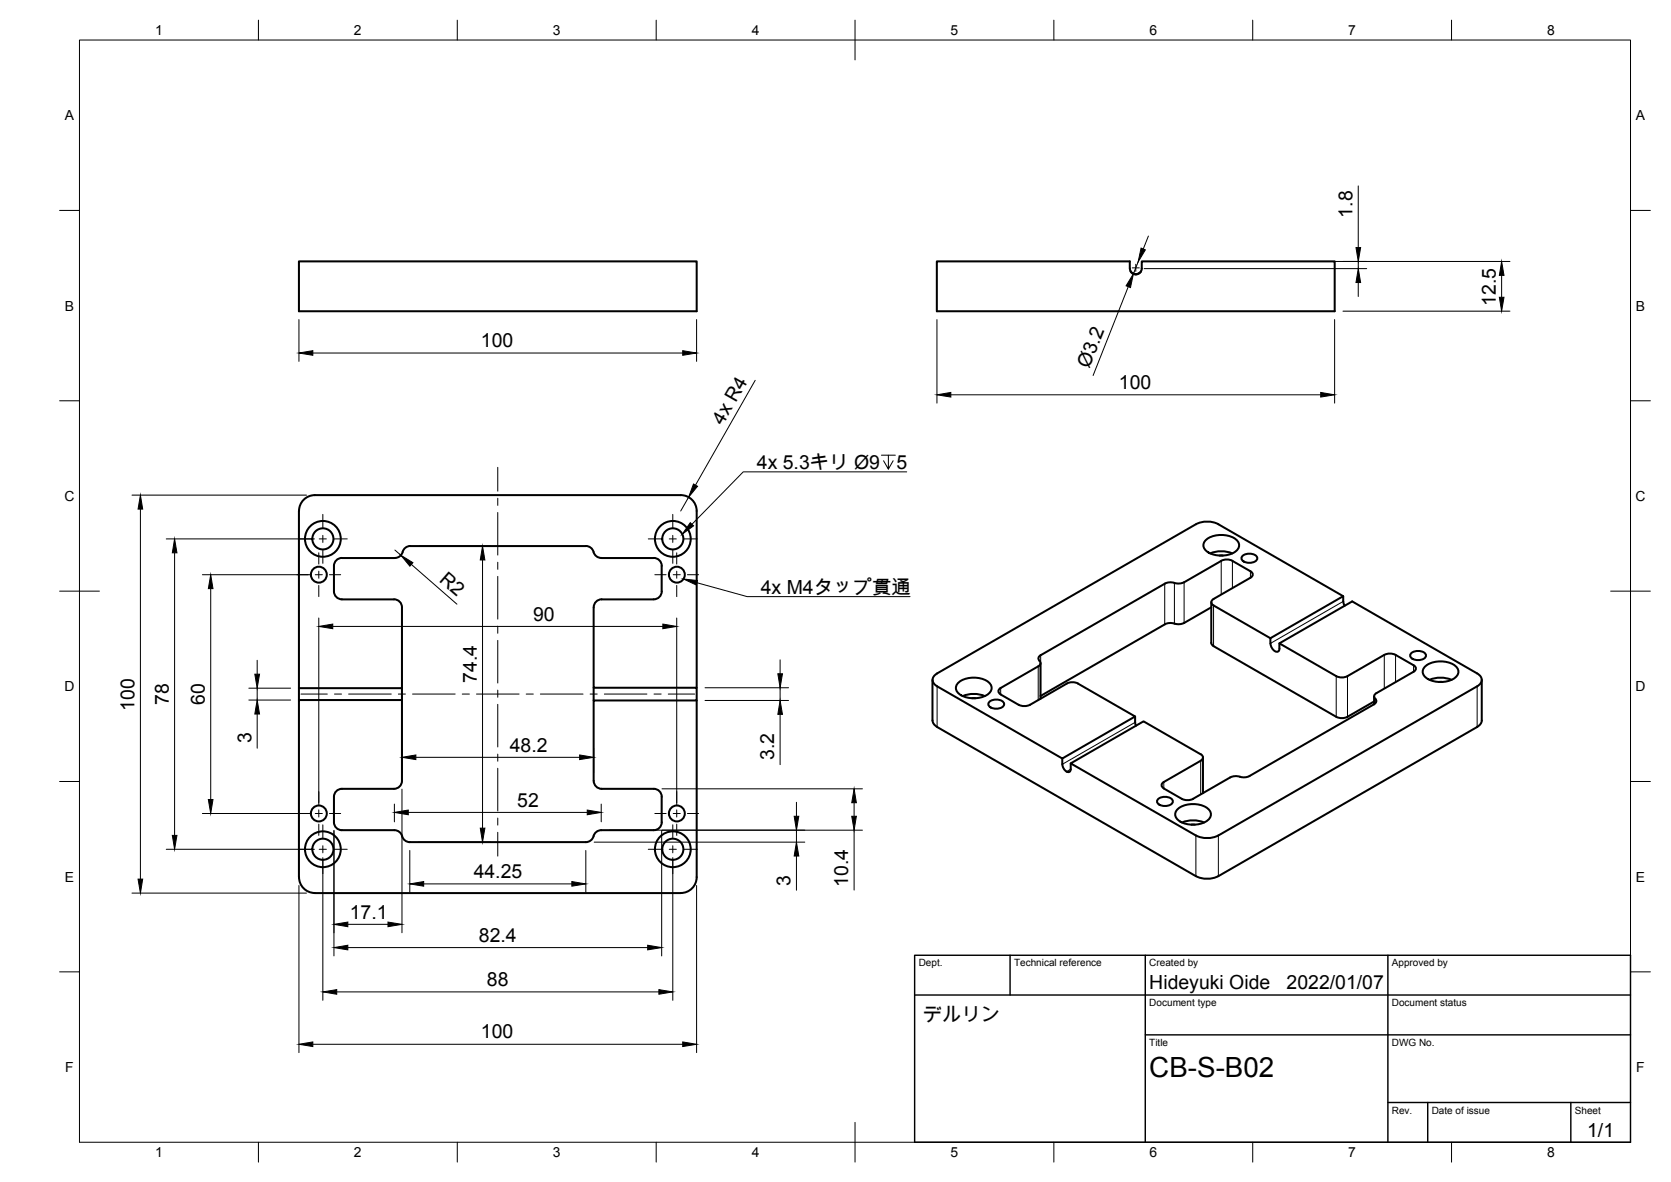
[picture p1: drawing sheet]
<svg xmlns="http://www.w3.org/2000/svg" width="420mm" height="297mm" viewBox="0 0 420 297" stroke-linecap="round" stroke-linejoin="round" font-family="sans-serif">
<g fill="none" stroke="#000" stroke-width=".51">
<path d="M75.2 65.7h100v12.5h-100zM284.1 67.5v-1.8h-48.5v12.5h100v-12.5h-48.5v1.8M286.9 68.2a1.6 1.6 0 0 1-2.6 0M287.1 67.5a1.49 1.49 0 0 1-1.5 1.5 1.49 1.49 0 0 1-1.5-1.5M79.2 124.4h92a4 4 0 0 1 4 4v44.4M79.2 124.4a4 4 0 0 0-4 4v44.5h25.9v-20.3a2 2 0 0 0-2-2h-13.1M303.3 135.6a6.4 6.4 0 0 1 7.9 .5 1.88 1.88 0 0 1-.9 2.8 6.4 6.4 0 0 1-7.4-.9 1.69 1.69 0 0 1 .4-2.4zM304.3 139.1a7.3 7.3 0 0 1 5.5 0M306.3 131.7l31.4 18.1M306.4 131.7a6.3 6.3 0 0 0-5.7 0l-65.1 37.5M306.7 139.6h.8M312.4 139.8a2.63 2.63 0 0 1 3.7 .3 1.63 1.63 0 0 1-2 1.3 1.63 1.63 0 0 1-1.9-1.3z"/>
<path d="M84 142.2v6.4a2 2 0 0 0 2 2M86 140.2h13.3a2.17 2.17 0 0 0 2.1-1.9l.2-.4a1.89 1.89 0 0 1 1.6-.7h44.1a2.17 2.17 0 0 1 2.1 1.9l.6 .7 1.2 .4h13.2a2 2 0 0 1 2 2M86 140.2a2 2 0 0 0-2 2M166.4 142.2v6.4a2 2 0 0 1-2 2h-13.1a1.96 1.96 0 0 0-2 2v20.2h25.9v3.2h-25.9v20.2a2.04 2.04 0 0 0 2 2h13.1a2 2 0 0 1 2 2M292.9 146.7l-31.2 17.9a.84 .84 0 0 0-.3 1.4M292.9 146.7l1.4-.4 2 .3 1.4-.3 9.4-5.4 .9-.3h1l.9 .3 4.9 3a.83 .83 0 0 1-.4 1.3l-9.3 5.3a.87 .87 0 0 0-.5 .8 .87 .87 0 0 0 .6 .9M297.7 156.5l-.9 .3-2.5-.2-1.4 .3-31.3 18M304.6 151.3v10.3l.1 .4 .4 .4 31.3 17.9 1.5 .1 .9-.3 6.7-3.8M304.6 152.6l-6.9 4M305.1 152.2l14.3 8.2M338.1 152.2l-.3-.8-.1-1.6-18.3 10.6M75.2 172.9v3"/>
<path d="M101.1 172.9v3M149.3 172.8v3.2M175.2 176v44.4a4 4 0 0 1-4 4h-92M234.5 170.9v10.2l.4 1 .8 .6M235.7 169.2a1.72 1.72 0 0 0-1.2 1.7 1.72 1.72 0 0 0 1.2 1.6M241.1 171.5a6.4 6.4 0 0 1 7.9 .4 1.88 1.88 0 0 1-1 2.8 6.4 6.4 0 0 1-7.3-.8 1.69 1.69 0 0 1 .4-2.4zM242.1 174.9a7.3 7.3 0 0 1 5.5 0M244.4 175.5h.9M248.7 176.4a2.63 2.63 0 0 1 3.8 .4 1.63 1.63 0 0 1-2 1.3 1.63 1.63 0 0 1-2-1.3zM261.4 166.1a.82 .82 0 0 1-.4 1.4l-9.4 5.4a.86 .86 0 0 0-.6 .8 .86 .86 0 0 0 .6 .8l4.5 2.6 1 .3h1l.9-.3 9.2-5.3 .9-.3h1.1l.9 .3 14.3 8.3-18.3 10.5-31.5-18.1M261.6 166.7v8.9M319.4 160.4a2.88 2.88 0 0 0 1.5 3.4 .66 .66 0 0 0 .8-.8v-1.3l18.3-10.6 31.4 18.1"/>
<path d="M321.7 161.7l14.3 8.2 .9 .3h1l.9-.3 9.3-5.3 .9-.3h1l.9 .3 4.9 2.9a.83 .83 0 0 1-.4 1.3M345.5 177l-31.3 18-1.4 .4-2.1-.4-1 .2-9.7 5.6M354.8 164.2a2.63 2.63 0 0 1 3.7 .4 1.63 1.63 0 0 1-1.9 1.3 1.63 1.63 0 0 1-2-1.3zM355.4 168.8l-9.3 5.4a.92 .92 0 0 0-.6 .8 .92 .92 0 0 0 .5 .9 .87 .87 0 0 1-.5 1.1v-2M358.5 167.4a6.4 6.4 0 0 1 7.9 .4 1.88 1.88 0 0 1-1 2.8 6.4 6.4 0 0 1-7.4-.8 1.69 1.69 0 0 1 .5-2.4zM359.4 170.8a7.3 7.3 0 0 1 5.6 0M361.8 171.4h.8M371.4 169.2a1.72 1.72 0 0 1 1.2 1.7 1.72 1.72 0 0 1-1.2 1.6M371.4 172.5l-65.1 37.4a6.3 6.3 0 0 1-5.6 .1l-31.5-18.2 18.3-10.5 14.4 8.2a.88 .88 0 0 1 .6 .9 .88 .88 0 0 1-.6 .8l-9.3 5.3a.86 .86 0 0 0-.5 .8 .86 .86 0 0 0 .5 .8l4.6 2.7M372.6 170.9v10.2l-.5 1-.7 .6M86 198.2h13.1a2 2 0 0 0 2-2v-20.3h-25.9v44.5a4 4 0 0 0 4 4M86 198.2a2 2 0 0 0-2 2"/>
<path d="M235.6 182.7l65.1 37.5M267.1 190.6v1.5M269.2 191.8v1.8a.9 .9 0 0 1-1 .4 .9 .9 0 0 1-.6-.7l-.5-1.2M285.4 180.1v1.4M285.4 181.5l.2 .9M302.5 190.4v8.9M371.4 182.7l-65.1 37.5M84 200.2v6.4a2 2 0 0 0 2 2M166.4 200.2v6.4a2 2 0 0 1-2 2h-13.2l-.9 .2a3.6 3.6 0 0 0-1.5 2.1 2 2 0 0 1-1.5 .7h-44.3l-.8-.2a3.6 3.6 0 0 1-1.5-2.1 2 2 0 0 0-1.5-.7h-13.2M291.1 200.9a2.63 2.63 0 0 1 3.8 .3 1.63 1.63 0 0 1-2 1.4 1.63 1.63 0 0 1-2-1.4zM296.2 203.2a6.4 6.4 0 0 1 8 .5 1.88 1.88 0 0 1-1 2.8 6.4 6.4 0 0 1-7.4-.9 1.69 1.69 0 0 1 .4-2.4zM297.2 200.8l1.4 .3 1.4-.3"/>
<path d="M297.2 206.7a7.3 7.3 0 0 1 5.5 0M299.6 207.2h.8M300.7 220.2a6.3 6.3 0 0 0 5.6 0"/>
<circle cx="81.2" cy="135.4" r="2.66"/>
<circle cx="81.2" cy="135.4" r="4.5"/>
<circle cx="169.2" cy="135.4" r="2.66"/>
<circle cx="169.2" cy="135.4" r="4.5"/>
<circle cx="80.2" cy="144.4" r="2"/>
<circle cx="170.2" cy="144.4" r="2"/>
<circle cx="80.2" cy="204.4" r="2"/>
<circle cx="81.2" cy="213.4" r="2.66"/>
<circle cx="81.2" cy="213.4" r="4.5"/>
<circle cx="169.2" cy="213.4" r="2.66"/>
<circle cx="169.2" cy="213.4" r="4.5"/>
<circle cx="170.2" cy="204.4" r="2"/>
</g>
<g fill="none" stroke="#000" stroke-width=".25">
<path d="M292.9 146.7v10.2M295.3 146.5v10.2M297.7 146.3v10.3M305.1 152.2v10.2M307.1 141v8.4M309.9 141v6.8M314.4 143.6v1.6M337.7 151.1l-18.3 10.6M235.6 172.5v10.2M251.6 172.9v1.6M261 167.5v8.4M261.7 164.7v10.2"/>
<path d="M336 169.9v10.2M338.8 169.9v10.2M345.8 175.6v1.2M348.1 164.6v8.4M350.9 164.6v6.8M355.4 167.2v1.6M371.4 172.5v10.2M269.2 193.3l-1 .6M285.4 181.5l-18.3 10.6M292.6 196.5v1.6M301.9 191.2v8.5M300.7 210v10.2"/>
<path d="M306.3 210v10.2"/>
</g>
<!-- layer: Border -->
<g fill="none" stroke="#000" stroke-width=".25">
<path d="M20 10.1h390v276.9h-390zM65 5.1v5M115 5.1v5M165 5.1v5M215 5.1v10M265 5.1v5M315 5.1v5M365 5.1v5M15 52.9h5M410 52.9h5M15 100.7h5M410 100.7h5"/>
<path d="M15 148.6h10M405 148.6h10M15 196.4h5M410 196.4h5M15 244.2h5M410 244.2h5M65 287v5M115 287v5M165 287v5M215 282.1v9.9M265 287v5M315 287v5"/>
<path d="M365 287v5"/>
</g>
<!-- layer: TitleBlock -->
<path d="M230 240.1h180v46.9h-180zM230 250h180M254 240.1v9.9M288 240.1v46.9M349 240.1v46.9M288 260.1h122M349 277.1h61M359 277.1v9.9M395 277.1v9.9" fill="none" stroke="#000" stroke-width=".36"/>
<!-- layer: Center Lines -->
<g fill="none" stroke="#000" stroke-width=".25">
<path d="M284.7 67.3h1.8M285.6 66.4v1.8M125.2 117.4v6M75 135.4h3.5M80.2 138.9v2.9M80.3 135.4h1.8M81.2 129.3v3.4M81.2 134.5v1.8M81.2 138.1v3.5M83.8 135.4h3.5M125.2 125.2v1.8M125.2 128.8v10.7"/>
<path d="M163 135.4h3.5M168.3 135.4h1.8M169.2 129.3v3.4M169.2 134.5v1.8M169.2 138.1v3.5M170.2 138.9v2.9M171.8 135.4h3.5M74.7 144.4h2.8M79.3 144.4h1.7M80.2 143.5v1.8M80.2 147.1v2.8M82.8 144.4h2.9"/>
<path d="M125.2 141.3v1.8M125.2 144.9v10.7M125.2 157.4v1.7M164.7 144.4h2.8M169.3 144.4h1.7M170.2 143.5v1.8M170.2 147.1v2.8M172.8 144.4h2.9M75.7 174.4h6.6M84.1 174.4h1.8M87.7 174.4h10.7M100.2 174.4h1.7"/>
<path d="M103.7 174.4h10.7M116.2 174.4h1.8M119.8 174.4h10.7M125.2 160.9v10.7M125.2 173.4v1.8M125.2 177v10.7M132.3 174.4h1.8M135.9 174.4h10.7M148.4 174.4h1.8M152 174.4h10.7M164.4 174.4h1.8M168 174.4h6.7"/>
<path d="M80.2 198.9v2.8M125.2 189.5v1.8M125.2 193.1v10.7M170.2 198.9v2.8M74.7 204.4h2.8M75 213.4h3.5M79.3 204.4h1.7M80.2 203.5v1.8M80.2 207.1v2.8M80.3 213.4h1.8M81.2 207.3v3.4M81.2 212.5v1.8"/>
<path d="M81.2 216.1v3.5M82.8 204.4h2.9M83.8 213.4h3.5M125.2 205.6v1.8M125.2 209.2v5.9M163 213.4h3.5M164.7 204.4h2.8M168.3 213.4h1.8M169.2 207.3v3.4M169.2 212.5v1.8M169.2 216.1v3.5M169.3 204.4h1.7"/>
<path d="M170.2 203.5v1.8M170.2 207.1v2.8M171.8 213.4h3.5M172.8 204.4h2.9"/>
</g>
<!-- layer: Dimensions -->
<g fill="none" stroke="#000" stroke-width=".25">
<path d="M288.8 59.3l-1.3 3.3M341.5 46.7v15.5M283.7 72l-8.9 22.4M286.2 65.8l-1.2 3M287.7 67.5h55.9M289.2 65.7h90.5M337.7 78.2h42M341.5 65.7v1.8M341.5 71v3.5M377.6 69.2v5.5M75.2 80.3v10.5M78.7 88.7h93"/>
<path d="M175.2 80.3v10.5M189.9 95.6l-15 26.3M235.6 80.3v21M239.1 99.2h93M335.6 80.3v21M33.2 124.4h43.9M35.3 127.9v93M41.8 135.4h37.3M43.9 138.9v71M99.3 138.2l1.5 1.3M105.3 137.2h18.1M173.1 125l-1.9 3.4"/>
<path d="M50.9 144.4h27.2M53 147.9v53M80.2 155.3v47M83.7 157.4h83M103.4 141.8l11.5 10M121.3 140.7v67.4M170.2 155.3v47M62.6 172.9h10.5M62.6 175.9h10.5M64.7 165.9v3.5M64.7 172.9v3M64.7 179.4v8.6"/>
<path d="M177.3 172.8h21M177.3 176h21M196.2 165.8v3.5M196.2 172.8v3.2M196.2 179.5v12.7M101.1 188.2v5.9M101.1 198.3v36.1M104.6 190.3h41.2M149.3 188.2v5.9M166.5 198.2h50.4M41.8 213.4h37.3M50.9 204.4h27.2"/>
<path d="M81.2 215.5v35.9M84 208.7v31.5M99.2 202.1v4.4M102.7 204.2h45M103 213.7v10.5M105.1 211.6h18.3M147.3 213.7v10.5M149.4 211.6h53M151.2 202.1v4.4M153.3 208.6h63.6M166.4 208.7v31.5M169.2 215.5v35.9"/>
<path d="M200.3 201.6v3.5M200.3 208.6v3M200.3 215.1v8.6M214.8 201.7v3.4M214.8 208.6v15.1M33.2 224.4h43.9M75.2 222.5v42M87.5 238.1h75.4M87.5 232.3h10.1M106.5 222.1h37.3M175.2 222.5v42M84.7 249.3h81"/>
<path d="M78.7 262.4h93"/>
</g>
<g fill="#000" stroke="#000" stroke-width=".25">
<path d="M285 68.8l-.8 3.5-1.1-.5zM286.9 62.3l1.1 .5-1.8 3zM341.5 67.5l.6 3.5h-1.1zM341 62.2h1.1l-.6 3.5zM377.6 65.7l.6 3.5h-1.2zM377 74.7h1.2l-.6 3.5zM75.2 88.7l3.5-.6v1.2zM171.7 88.1l3.5 .6-3.5 .6zM235.6 99.2l3.5-.6v1.2zM332.1 98.6l3.5 .6-3.5 .6zM35.3 124.4l.6 3.5h-1.2zM43.9 135.4l.6 3.5h-1.2z"/>
<path d="M174.4 121.6l1 .6-2.3 2.8zM53 144.4l.6 3.5h-1.2zM80.2 157.4l3.5-.6v1.2zM100.8 139.5l3 1.9-.7 .9zM121.3 137.2l.6 3.5h-1.1zM166.7 156.8l3.5 .6-3.5 .6zM64.1 169.4h1.2l-.6 3.5zM64.7 175.9l.6 3.5h-1.2zM195.6 169.3h1.1l-.5 3.5zM196.2 176l.5 3.5h-1.1zM101.1 190.3l3.5-.6v1.2zM145.8 189.7l3.5 .6-3.5 .6z"/>
<path d="M43.3 209.9h1.2l-.6 3.5zM52.4 200.9h1.2l-.6 3.5zM99.2 204.2l3.5-.6v1.2zM120.8 208.1h1.1l-.6 3.5zM147.7 203.6l3.5 .6-3.5 .6zM199.7 205.1h1.2l-.6 3.5zM200.3 211.6l.6 3.5h-1.2zM214.8 198.2l.5 3.5h-1.1zM214.2 205.1h1.1l-.5 3.5zM34.7 220.9h1.2l-.6 3.5zM84 238.1l3.5-.6v1.2zM84 232.3l3.5-.6v1.2z"/>
<path d="M97.6 231.7l3.5 .6-3.5 .6zM103 222.1l3.5-.6v1.2zM143.8 221.5l3.5 .6-3.5 .6zM162.9 237.5l3.5 .6-3.5 .6zM81.2 249.3l3.5-.6v1.2zM165.7 248.7l3.5 .6-3.5 .6zM75.2 262.4l3.5-.6v1.2zM171.7 261.8l3.5 .6-3.5 .6z"/>
</g>
<!-- layer: Annotations -->
<path d="M221.6 114.4h3.5M223.4 114.4v3.5l-1.2-2.1M224.6 115.8l-1.2 2.1M228 118.6h-41.1l-12.9 13.1M175.2 146.4l12.7 3.5h40.9" fill="none" stroke="#000" stroke-width=".25"/>
<path d="M173.6 131.3l.8 .9-2.9 2zM171.9 145.5l3.5 .4-.3 1.1z" fill="#000" stroke="#000" stroke-width=".25"/>
<text font-size="7" x="289" y="270.6">CB-S-B02</text>
<g font-size="4.9">
<text x="340.1" y="54.7" transform="rotate(-90 340.1 54.7)">1.8</text>
<text x="376.1" y="76.9" transform="rotate(-90 376.1 76.9)">12.5</text>
<text x="120.9" y="87.3">100</text>
<text x="273.9" y="92.7" transform="rotate(-68 273.9 92.7)">Ø3.2</text>
<text x="281.3" y="97.8">100</text>
<text x="181.8" y="107" transform="rotate(-60 181.8 107)">4x R4</text>
<text x="190.3" y="117.9">4x 5.3キリ Ø9</text>
<text x="225.4" y="117.9">5</text>
<text x="110.3" y="145.9" transform="rotate(41 110.3 145.9)">R2</text>
<text x="191.3" y="149.2">4x M4タップ貫通</text>
<text x="134" y="156">90</text>
<text x="119.9" y="171.5" transform="rotate(-90 119.9 171.5)">74.4</text>
<text x="33.8" y="178.7" transform="rotate(-90 33.8 178.7)">100</text>
<text x="42.4" y="177.2" transform="rotate(-90 42.4 177.2)">78</text>
<text x="51.5" y="177.1" transform="rotate(-90 51.5 177.1)">60</text>
<text x="63.2" y="186.8" transform="rotate(-90 63.2 186.8)">3</text>
<text x="128.2" y="188.9">48.2</text>
<text x="194.7" y="191" transform="rotate(-90 194.7 191)">3.2</text>
<text x="130.1" y="202.7">52</text>
<text x="119.1" y="220.7">44.25</text>
<text x="198.8" y="222.5" transform="rotate(-90 198.8 222.5)">3</text>
<text x="213.3" y="222.8" transform="rotate(-90 213.3 222.8)">10.4</text>
<text x="87.9" y="230.9">17.1</text>
<text x="120.4" y="236.7">82.4</text>
<text x="122.4" y="247.8">88</text>
<text x="289" y="248.5">Hideyuki Oide</text>
<text x="323.5" y="248.5">2022/01/07</text>
<text x="232" y="256.7">デルリン</text>
<text x="120.9" y="261">100</text>
<text x="399.1" y="285.7">1/1</text>
</g>
<g font-size="3.5">
<text x="39" y="8.8">1</text>
<text x="89" y="8.8">2</text>
<text x="139" y="8.8">3</text>
<text x="189" y="8.8">4</text>
<text x="239" y="8.8">5</text>
<text x="289" y="8.8">6</text>
<text x="339" y="8.8">7</text>
<text x="389" y="8.8">8</text>
<text x="16.3" y="30.2">A</text>
<text x="411.3" y="30.2">A</text>
<text x="16.3" y="78">B</text>
<text x="411.3" y="78">B</text>
<text x="16.2" y="125.9">C</text>
<text x="411.2" y="125.9">C</text>
<text x="16.2" y="173.7">D</text>
<text x="411.2" y="173.7">D</text>
<text x="16.3" y="221.6">E</text>
<text x="411.3" y="221.6">E</text>
<text x="16.4" y="269.4">F</text>
<text x="411.4" y="269.4">F</text>
<text x="39" y="290.8">1</text>
<text x="89" y="290.8">2</text>
<text x="139" y="290.8">3</text>
<text x="189" y="290.8">4</text>
<text x="239" y="290.8">5</text>
<text x="289" y="290.8">6</text>
<text x="339" y="290.8">7</text>
<text x="389" y="290.8">8</text>
</g>
<g font-size="2.5">
<text x="231" y="242.9">Dept.</text>
<text x="255" y="242.9">Technical reference</text>
<text x="289" y="242.9">Created by</text>
<text x="350" y="242.9">Approved by</text>
<text x="289" y="252.8">Document type</text>
<text x="350" y="252.8">Document status</text>
<text x="289" y="262.9">Title</text>
<text x="350" y="262.9">DWG No.</text>
<text x="350" y="279.9">Rev.</text>
<text x="360" y="279.9">Date of issue</text>
<text x="396" y="279.9">Sheet</text>
</g>
</svg>
